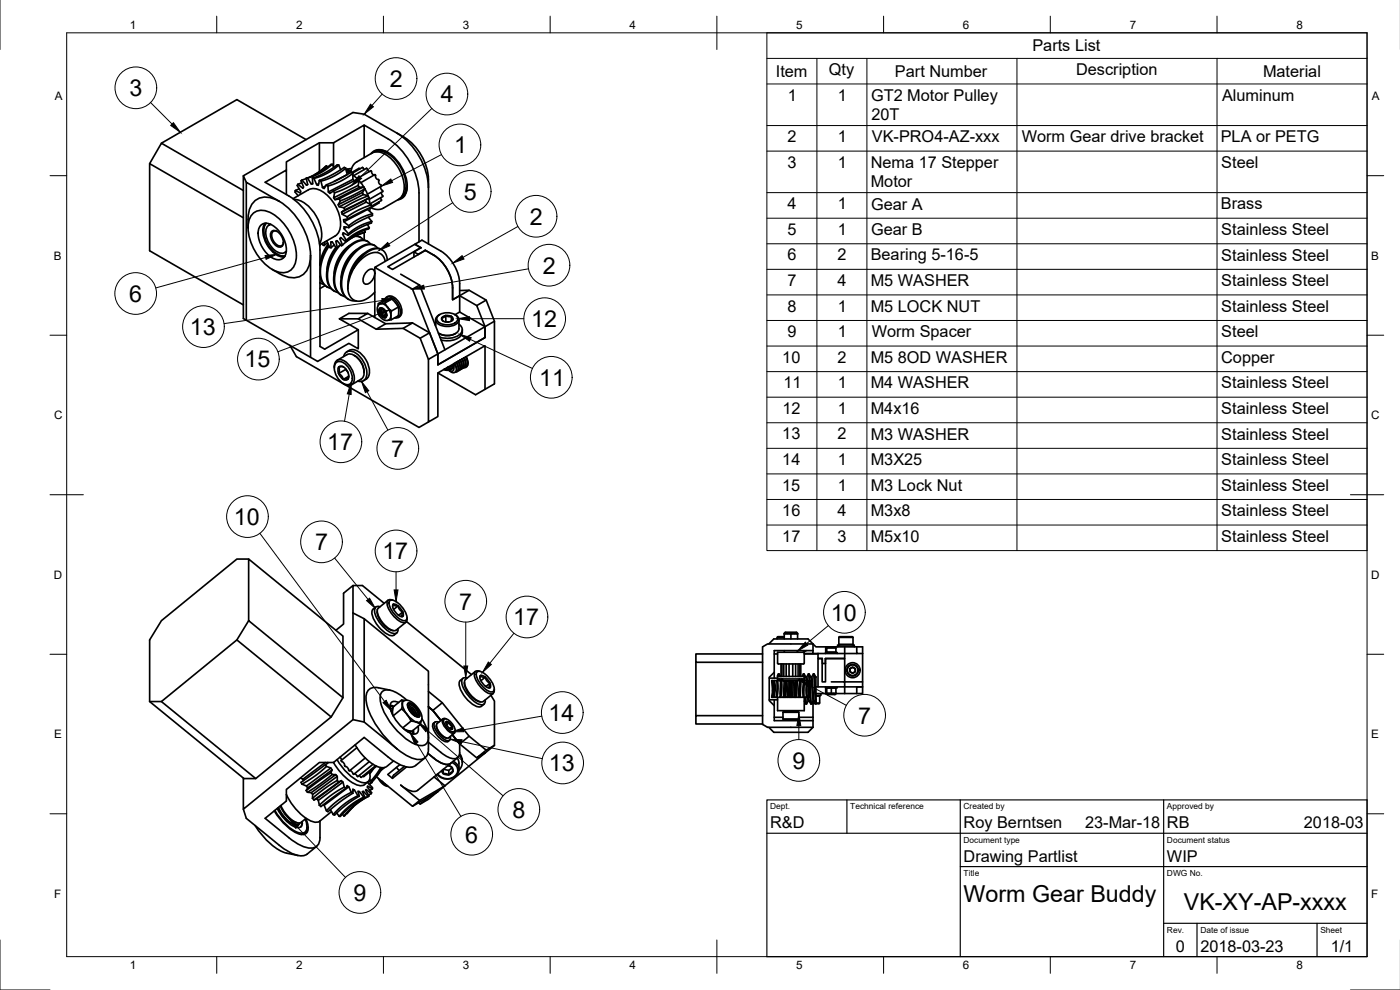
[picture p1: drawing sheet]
<svg xmlns="http://www.w3.org/2000/svg" width="420mm" height="297mm" viewBox="0 0 420 297" stroke-linecap="round" stroke-linejoin="round" font-family="sans-serif">
<!-- layer: Visible -->
<g fill="none" stroke="#000" stroke-width=".5">
<path d="M109.3 37.5l7.1 4.1a20.7 20.7 0 0 1 9.3 16.3v14.7M119.2 40l-9.9-5.7-3.4-.5-32.9 19v42.8l22.3 12.8 9.4-5.4 2.8 1.7v-5.8M119.2 40a16.2 16.2 0 0 1 9.4 13.8v19.4M119.2 40a20.7 20.7 0 0 1 9.4 16.2M44.9 49.1l3.5-6.1 24.6 14.2M73 52.8l.9 1.9M85.9 58.4v-7.4l-6.3 3.7 7.1 4.1a20.7 20.7 0 0 1 9.3 16.2v28.9l1.4 .9 10.1-5.9-5.6-3.2 2.8-1.7h5.7l-2.9 1.7M87.9 59.6l4.7-2.6a5.3 5.3 0 0 1 5.9 1.9 11.2 11.2 0 0 1 3.4 10.3l-.8 1.2-.5 .4-4.7 2.7M88.2 59.8a9.1 9.1 0 0 1 7.2 6 8.4 8.4 0 0 1 .5 7.3M88.6 57.2l-.1 .4 1 1.1M89.4 55.3l-.2 .4 1.1 1.8-.2 .4-1.5-.7M89.8 56.6l-1.2 .6"/>
<path d="M90.6 54.8l-1.2 .5M90.6 54l1.4 1.6 .3-.2M90.6 54l-.3 .2 .8 2-.2 .3-1.5-1.2M91.9 41.9l-20.8-12-22.7 13.1M91.9 53.5l.4 1.9-.3 .2M91.9 53.6l-1.3 .4M92.3 53.4l1.1 1.8 .4-.2M92.3 53.4l-.4 .1M93.8 53.4v1.8h-.4M93.8 53.4l.4 .1M95.8 54.1l-.3 1.5-.4-.2M95.8 54.1l.5 .2"/>
<path d="M95.9 42.8v8.7M96.3 54.3l.5 2M97.8 55.7l-1 .6M98 55.4l-.7 1.2-.5-.3M98 55.4l.4 .4M98 49.8l-2.4 1.9-2.7 1.5M98 49.8l.3 .4M98 49.8l-3.5 2.6M99.7 49.3l-3.3 2.4-4.1 1.7M99.7 49.3l.5 .9M99.7 49.3h-.4l-3.9 2.8-3.5 1.4M100 57.3l-1 .7-.5-.4"/>
<path d="M100 57.3l.4 .5M100.1 42.8h-4.2l-10 5.8v2.4M100.1 59.4l.4 .5 1.3-.2M101.7 49.5l-3.6 2.5-3.9 1.5 .9 1.9 .5-.3M101.7 49.5l.5 1.4M101.7 49.5l-.5-.1-3.8 2.5-3.6 1.5M101.8 59.7l.3 .6M103.8 50.5l-3.5 2.3-4 1.5M103.8 50.5l.4 1.9M103.8 50.5a1.12 1.12 0 0 0-1.4 .4l-3.5 1.9-3.1 1.3M104 51.3l.7-.1 .6 .2M104 51.6l.9 .4"/>
<path d="M104 52.5l-3.7 1.9M104.2 51.7l.6-.2 .5 .2M104.3 50.8l.9 .5M105.3 51.8l.4-1.6 .8-1.2 5.2-3.1a5.3 5.3 0 0 1 5.9 1.9 11.2 11.2 0 0 1 3.4 10.4l-.8 1.2-.5 .4-4.9 2.8-1.6 .3-1.9-.6M105.5 50.7l-.8-.1-.8 .4M105.9 52.1l-3.7 2.3-3.8 1.4M105.9 52.1v1.7l-7.4 3.8-.1-1.8M105.9 52.1a.7 .7 0 0 0-1.2 0l-6.7 3.3M105.9 52.5l1.4 1.2M105.9 53.8l.4 .4M107.5 55.6l.4 .6-7.4 3.7M107.8 54.2l1.4 1.8 1.3 2.7"/>
<path d="M107.8 54.2l-3.9 2.2-3.5 1.4M107.8 54.2l-.3 1.4-7.4 3.8 .3-1.6M107.8 54.2a.65 .65 0 0 0-.5-.5 .65 .65 0 0 0-.6 .4l-6.7 3.2M108 50.7l-.3-.2-2.2 1.3M108.3 54.8l4.4-2.3a1.27 1.27 0 0 0 1 1.5 1.27 1.27 0 0 0 .8 1.7l-4.2 2.6M108.8 57.8l.3 .6-7.3 3.6M109.1 58.4l1.4 .4M109.2 56.1l-7.4 3.6M109.2 56.1l-1.3 .1M109.2 56.1l.3 .6M109.3 47.3v-9.8l-9.2 5.3v7.2M109.3 50.9l-.6-.7-2.9 1.8"/>
<path d="M109.5 56.7l-4.1 2.2-3.3 1.4M109.5 56.7l-.7 1.1-7.3 3.6 .6-1.1M110.5 58.8l-3.9 1.6-3.4 1.9M110.5 58.8l.3 .6M110.7 59.4l.3 1.9M110.8 59.4l-7.3 3.5M110.8 59.4l-8.3 4.3 1-.8M110.8 51.5l-.8-1-3.9 2.2M111.4 46.1a3.7 3.7 0 0 1 5.2-.2 12.4 12.4 0 0 1 5.5 11.3 3.2 3.2 0 0 1-2.7 2.8M112.1 45.7a3.6 3.6 0 0 1 4.4 .1M112.3 52.5a1.52 1.52 0 0 1-1-1.3l-4.1 2.4M112.9 45.6a6 6 0 0 1 6 2.7 10.1 10.1 0 0 1 2.5 9.5l-.8 1.1"/>
<path d="M113.4 44.9l-.9 .5M114.2 59.3l.3 .8-3 1.8M114.3 55.9a1.52 1.52 0 0 0 .6 1.5l-4.1 2.4M114.4 57.7l.5 1.3-3.9 2.2M121.4 58.8l-.8 .5M122.2 55.7l-.2 1.5a3.2 3.2 0 0 1-1.9 2.3M73 65.3l-28.1-16.2v26.1l28.1 16.3M75.6 64.4a4.4 4.4 0 0 1 6.1-.3 15.7 15.7 0 0 1 7.2 13.7 4.1 4.1 0 0 1-6.1 3.6 15.4 15.4 0 0 1-8.3-14.3l.3-1.1zM78.5 67.4a3.2 3.2 0 0 1 3.9 .6 8.7 8.7 0 0 1 3.3 8.5 2.47 2.47 0 0 1-4 .9 8.7 8.7 0 0 1-4-8.9zM79.5 67a6.6 6.6 0 0 0 1.2 7.2l1.2 1.5a4.7 4.7 0 0 0 3.4 1.4M79.8 67a5.5 5.5 0 0 0 .4 6.3 5.8 5.8 0 0 0 5.3 3.5M79.9 67a5.7 5.7 0 0 0 .4 6.3 5.7 5.7 0 0 0 5.2 3.5"/>
<path d="M81.2 67.3l-.5 .2M81.2 67.3a2.74 2.74 0 0 0-1.3 3.8 6.4 6.4 0 0 0 4.8 4.9l1.2-.6M81.4 69.5a1.66 1.66 0 0 1 2.6 .6 2.93 2.93 0 0 1 .5 3.9 3.1 3.1 0 0 1-3.3-2.9zM83.2 69.5a1.18 1.18 0 0 0-1.5 .1 1.18 1.18 0 0 0-.1 1.5 2.84 2.84 0 0 0 2.9 2.6l.6-1M83.8 60.4l-9.9-5.7v41.4M83.8 60.4a6 6 0 0 0-7.7 .2 7.3 7.3 0 0 0-1.7 5.2v2.5M83.8 60.4a20.7 20.7 0 0 1 9.4 16.3M85.9 75.5l-.4 .3M93.2 76.7a6 6 0 0 1-4 6.5 7.3 7.3 0 0 1-5.4-1.1l-2.1-1.3M93.2 76.7v30.5M96.2 73.4l-.2 .3M96.7 73l.1 .4 .5 .3"/>
<path d="M97.5 72.6l-.2 1.1 1-.9M98 72.3l.9 1.9 .4 .1M98.5 73.3l-1.8 3.1-.7 3.1M98.6 73.5l-1.6 3-1 3.1M98.7 73.9l-1.1 2-.9 2-.4 2.1-.1 1.9 .2 1.8 .7 1.3 .9 1 1.3 .5M100.3 73.5l-1 .8M100.8 74.3l-1.9 3.1-.8 3.5M101.1 74.3l-1.2 1.8-1 2.1-.6 1.9-.3 2 .1 1.8 .4 1.5 .8 1.2 1.1 .8M101.2 74.3h-.4l-1.1-1.7h-.4v1.7M101.2 74.3l1-.9-1.7 2.3-1.2 2.3-.8 2.5-.2 2.4 .2 1.7 .6 1.5 1.1 1.1 1.2 .6M101.5 61.4l.3 .6 1.4 .3M102.4 71.4l-.4 .2"/>
<path d="M102.5 63.7l.2 .6 1.5 .8M102.8 73.5l-.3 .2-1.4-1.5-.3 .2 .4 1.9M103.2 62.3l.3 .6M103.3 70l-.5 .3M103.7 72.5l-1.4-1.2-.3 .3 .8 1.9M103.9 72.1l-.2 .4M104 68.2l-.8 .4M104.2 65.1l.2 .6M104.4 65.7l-1.3 .2 .1 .6 1.5 1.2M104.5 70.6l-1.5-.7-.2 .4 1.1 1.8M104.6 70.1l-.1 .5M104.7 67.7v.6"/>
<path d="M104.7 68.3l-1.4-.3-.1 .6 1.4 1.5M105 73.6l-1.8 1.5-1.5 2.2-1 2.4-.4 2.4M106.4 70.9l1.5 .2 1.2 .9M106.8 70.8l1.5 .5M106.9 70.7l.1 .1M107.2 74.8l-1.8 1.5-1.6 2.2-1 2.4-.4 2.5M109.3 69.8l-2.9 1.1-2.4 1.6M109.3 76l-1.8 1.6-1.5 2.1-1.1 2.5-.4 2.4M109.3 69.8v2.2M109.4 69.1l.2 .5M109.6 69.6l-3.6 1.5-3.2 2.4M109.6 69.6l-.3 .2"/>
<path d="M109.7 60l.2 .6-7.2 3.7M109.9 60.6l1.5 .9M110.3 67.3l.5 1M110.3 62.6v.2l-7.1 3.7M110.3 62.8l1.5 1.3M110.4 72.5l-.9-.4-1.1-.1-1.3 .3-1.2 .7-2.4 2.1-2 3.1-1.1 3.3-.2 3.2 .7 2.4 .8 .9 .8 .6M110.5 65.2l1.1 1.3M110.8 68.3l-3.7 1.5-3.2 2.3M110.8 68.3l-.2 .4-4.1 1.8-2.8 2M111.1 62.3l-.2 1.1M111.2 73.2l-.8-.7-1.1-.3-1.2 .1-1.4 .5-2.6 2.2-2.3 3.3-1.2 3.6-.1 3.3 .4 1.4 .6 1.1 .9 .8 1.1 .5M111.4 61.5l-4 1.6-3.2 2"/>
<path d="M111.4 61.5a.63 .63 0 0 1 0 .7 .63 .63 0 0 1-.6 .2l-6.4 3.3M111.6 66.5l-3.7 1.3-3.3 2.3M111.6 66.5l-.1 .4-3.8 1.6-3.2 2.1M111.8 64.1l-3.9 1.5-3.2 2.1M111.8 64.1a.88 .88 0 0 1-.9 .9l-3.5 1.6-2.7 1.7M112.5 73.7l-.9-.4-1.1-.1-2.4 1-2.4 2.1-2 3-1.2 3.4-.2 3.1 .7 2.5 .7 .9 .9 .6M113.3 74.5l-.9-.8-1.1-.3-1.4 .2-1.4 .6-1.4 1-1.4 1.5-1.2 1.8-1 1.9-.6 2-.3 1.9v1.7l.3 1.6 .6 1.2 1 .9 1.1 .5 1.3 .1M113.7 60.6v.3l-2.6 1.5M114.7 74.9l-1.5-.4-1.6 .2-1.8 1-1.9 1.7-1.5 2-1.1 2.5-.7 2.3-.2 2.5M115.6 78.4l-.5-1.3-.8-.9-1.1-.4h-1.3l-1.5 .6-1.5 1-2.7 3M116.2 78.1l-.3-1.7-.8-1.2-1.2-.5h-1.5l-1.6 .7-1.7 1.2-1.6 1.9-1.3 1.9M124.2 75.6v1.5"/>
<path d="M125.5 76.3l-1.3-.7 2.1-1.3-1.8-1 2.1-1.2 5.7 3.2a12.5 12.5 0 0 1 5.7 9.8v3.6M125.5 76.3v.1M126.3 74.3v.1M127.6 75.1l2.6 1.5M127.6 75.1l-2.1 1.2M127.6 75.1v.1M130.2 76.6l-2.5-1.5-9.9 5.7-1.4-.8 9.9-5.7-1.8-1-12 6.9 11.3 6.6 2.1-1.3M130.2 76.6a12.5 12.5 0 0 1 5.6 9.8v3.5l2.2-1.2M96 82.9l.8 2 1.5 1.3M96.2 84.9l1 .4M97.6 85.7l-1.6 .9M101.9 95.7h5.6l5.4 3.1 8.1-.3 5.1 3 2.5 6.3"/>
<path d="M104.4 86.7l.3 1.4 .5 1.1 .9 .8 1.1 .3h1.2l1.5-.5 1.3-.9 1.3-1.3M106.2 80.4a12.9 12.9 0 0 0-1.8 6.3M110.2 81.3a1.26 1.26 0 0 1 1.8-.5 1.26 1.26 0 0 1 .4 1.8 2.8 2.8 0 0 1-2.9 2.6 2.8 2.8 0 0 1 .7-3.9zM110.4 94l5.3 3.1M112.5 80.2v15.1M113.6 91.1l2-1.2 1.4-.2h.6l1.1 1.2 .8 1.4v2.4l-2.1 1.2M113.7 91.5l.1-.2a1.44 1.44 0 0 1 2.2 .5 2.92 2.92 0 0 1 .7 4.2l-.7 .2-.8-.2-1.3-1.3-.7-1.8 .1-.8zM113.9 92.5a1.87 1.87 0 0 1 2.1 2.5 1.01 1.01 0 0 1-1 .4 1.01 1.01 0 0 1-.8-.8l-.3-.5a1.51 1.51 0 0 1 0-1.6zM114.1 92.4a2 2 0 0 0 1.7 2.9M114.4 91.1l1.1-.2 .8 1.3 1.1 1.1v2.2a.38 .38 0 0 1 0 .5 .38 .38 0 0 1-.5 0l-.4 .1M114.4 91.1h-.5a.35 .35 0 0 0-.5 .1 .35 .35 0 0 0 .1 .5v.1M114.4 92.7a1.46 1.46 0 0 1 1.3 2.2 1.46 1.46 0 0 1-1.3-2.2z"/>
<path d="M114.6 93a1.06 1.06 0 0 1 .9 1.6 1.06 1.06 0 0 1-.9-1.6zM114.7 92.6l-.3 .3-.1 .4v-.2M115.3 90.1a1.52 1.52 0 0 1 2.7-.6 4.6 4.6 0 0 1 1.8 5.5l-.9 .4h-.5M115.5 96.1h.1M116 89.2a2.12 2.12 0 0 1 2.9 .5 4.4 4.4 0 0 1 1.3 5l-.7 .6M117.6 89.7l-2.1 1.2M119.5 92.1l-2.1 1.2M120.3 82.3l5.6 3.2M121 98.5l2.8-1.6-8.1 .2-2.8 1.7M123.8 86.8l7.6 19.4-2.5-6.3-2.8 1.6M123.8 96.9l5.1 3M125.9 85.5l7.6 19.5-2.1 1.2v3.3l14.2-8.2v-3.3l-7.6-4.4v-4.9"/>
<path d="M130.7 95.9v1.9M130.7 97.3l-.1 .1M131.5 94.7a4.3 4.3 0 0 1 5.8 .5 1.9 1.9 0 0 1-2 2.2h-2.1a1.9 1.9 0 0 1-2-2.2zM132 94.4a1.67 1.67 0 0 0-1.3 1.8 1.67 1.67 0 0 0 1.7 1.5 4.7 4.7 0 0 0 5.2-1.1 1.62 1.62 0 0 0-1.1-2.2M132.6 95.4l.4 1M132.6 95.4v.5l.4 .5M133.7 96.6h.8M133.8 94.7l-.6 .5-.6 .2M133.8 94.7l1.2 .3a.61 .61 0 0 1 .7 .7l.2 .2-.5 .5M133.8 94.7v1.8M133.8 94.7l-.8 .2-.4 .5M133.8 94.7l1.7 .2"/>
<path d="M135.5 94.9v1.4M135.5 94.9l.2 .2a.95 .95 0 0 1 .1 1.2 .95 .95 0 0 1-1.1 .3l-1.7-.2M137.7 95.9v2.7a3.3 3.3 0 0 1-4.1 2l-2-.7M137.7 97.3a1.96 1.96 0 0 1 1 2 1.96 1.96 0 0 1-1.6 1.6l-1.3 .5-1.5 .1-2.2-.3M138 87.2l2.8-.1 5.1 2.9 2.5 6.4v18.8l-5.7 3.2-11.3-6.5M138 88.7l5.1 3M138 93.6l-1.4 .8M138.7 98.9a2.82 2.82 0 0 1-2.6 3.1l-1.8 .2-1.9-.2M140.8 87.1l-2.8 1.6M145.9 90l-2.8 1.7 2.5 6.3-12.1 7M148.4 96.4l-2.8 1.6v3.1l-.2 .3-14 8.1v-3.3l-2.8 1.6v18.8l2.8-1.6v-13.1l14.2-8.2v13.1M87 103.6l2 3.4 36.7 21.2 2.9-1.6"/>
<path d="M100.3 110.4a1.9 1.9 0 0 1 .7-2.2 1.9 1.9 0 0 1 2.3 .1 5.9 5.9 0 0 1 2.7 6.6 1.97 1.97 0 0 1-3 .2M100.9 108.8a2.43 2.43 0 0 1 3.2 .9 5 5 0 0 1 1.4 5 1.86 1.86 0 0 1-3 0 5.3 5.3 0 0 1-1.9-5.5zM101.2 108.1l2.9-1.7a3.8 3.8 0 0 1 4.3 2.4 3.8 3.8 0 0 1 0 5l-2.9 1.7M101.6 110.2l.2 .8-.2 1.1M101.6 112.1l.9 .7 .5 1M101.6 112.1l.5 .8 .9 .9M101.6 110.2l-.2 .6 .2 1.3M103 110.1l-1.4 .1M103 110.1a1 1 0 0 0-1.4 .1M103 110.1a3.1 3.1 0 0 1 1.4 3.6 1 1 0 0 1-1.4 .1M103.1 107a2.15 2.15 0 0 1 1.6-1.7 2.15 2.15 0 0 1 2.1 .7 7 7 0 0 1 2.9 7.5 1.86 1.86 0 0 1-2.3 .8M103.7 110.7l.7 .9"/>
<path d="M103.7 110.8l-2.1 1.3M104.1 105.6a3.1 3.1 0 0 1 4.6 .8 6.7 6.7 0 0 1 1.9 6.5l-.3 .5-1.2 .8M104.7 112.9l-1.7 .9M104.7 112.8l-.2 .9-1.5 .1M106.3 106.6a5.9 5.9 0 0 1 3 4.9M109.3 111.5v.3M131.8 100.1a4.9 4.9 0 0 0 4.9 0M134.8 110.8h-1.4M134.8 110.2l-.6 .1M136.1 110l-.3 .6-.7 .4-1 .1-.9-.2M136.1 109.9a.89 .89 0 0 1-.1 1.3 .89 .89 0 0 1-1.2-.1M136.2 109.2l-.1 .7-.6 .6-1 .3-1.1-.1"/>
<path d="M136.2 109.1l-.6 .8-1.3 .3M136.2 109.1l-.6 .8-1.4 .4M136.2 109.5l-.2 .6-.6 .5-.9 .2h-1.2M136.9 108.7l.5 1.1 .1 .9-.3 .7-.6 .2M136.9 110.4l-.5-1.4 .5 1.5-.2 1.1-.9 .2-1.1-.7M137 108.7l.6 1.7-.1 .7-.5 .4M137 108.7l.4 .9M137.5 108.4l.6 1.9-.3 .7-.5 .3M137.5 108.4l.6 1.7-.1 .7-.4 .4M137.6 108.4l.4 .9M138 108.1l.6 1.9-.2 .7-.5 .3M138.6 109l-.5-1 .6 1.8-.1 .7-.4 .4"/>
<path d="M138.6 107.8l.6 1.9-.2 .6-.5 .4M138.7 107.7l.6 1.8-.2 .7-.4 .4M138.7 107.7l.4 1M139.2 107.4l.6 1.9-.2 .7-.6 .3M139.7 108.3l-.4-.9 .5 1.8-.1 .6-.4 .4M139.7 107.1l.6 1.9-.2 .7-.5 .3M139.8 107.1l.6 1.7-.1 .7-.4 .4M139.8 107l.5 1M139.9 107a2.34 2.34 0 0 1-.1 3.2l-.7 .1M140.3 109.6l-.1 .1M74.6 167.7h-3.5l-22.7 18.5-3.5 5.8v18.5l28.3 23.1h3.5l22.7-18.5M105.9 175.7l-2.8 2.3v9.2l-2.3 1.9"/>
<path d="M71.1 192l-22.7 18.5M74.6 186.2l28.3 23.1-3.5 5.8-28.3-23.1zM74.6 186.2v-18.5l28.3 23.1v18.5M105.9 183.9l3.4 1.7 19.3 15.8v23.3a2.78 2.78 0 0 1-3.7 3.1 13.1 13.1 0 0 1-5.7-3.1M105.9 183.9v32l-32.9 26.9v-9.3M109.3 185.6v31M112.7 182.1a2.23 2.23 0 0 0-.6 3.5 9.5 9.5 0 0 0 5.3 5.1l.9-.2 .8-.6M113.2 183.3a6.7 6.7 0 0 0 4.8 5.9M114.1 182a1.21 1.21 0 0 0-1.5 .3 1.21 1.21 0 0 0-.2 1.4 9.8 9.8 0 0 0 5.7 6.4 1.1 1.1 0 0 0 1.1-.3 1.1 1.1 0 0 0 .2-1.2M115.3 181l-6.5-5.3h-2.9v8.2M116.5 180.1l-3 2.4a3.2 3.2 0 0 0 .8 3.6l1.9 2.1a2.75 2.75 0 0 0 2.7 .9l2.9-2.4M117 180.2a2.78 2.78 0 0 1 3 1.2 5.6 5.6 0 0 1 2.1 4.4 .97 .97 0 0 1-1.5 .3 7.4 7.4 0 0 1-3.9-5.2z"/>
<path d="M117.8 180a1.1 1.1 0 0 0-1.4 .1 1.1 1.1 0 0 0-.2 1.4 8.3 8.3 0 0 0 4.8 5.3 1.03 1.03 0 0 0 1.1-.3 1.03 1.03 0 0 0 .1-1.2M118 181.3l-.2 .7M118 181.3l.9 .5a.57 .57 0 0 1 .6 0 .57 .57 0 0 1 .2 .7l.6 .7a.87 .87 0 0 1 .4 1.3l.2 .5h-.6M118 181.3a2.82 2.82 0 0 0 1.5 3.2l.8 .5h.6a1.07 1.07 0 0 0 0-1.4M118 181.3h.6l.9 .5M119.5 181.8l-1.4 1.1M119.5 181.8l1.4 1.8M120.9 183.6l-1.3 1M122 186.5l19.5 15.9M208.8 198.7v16M228.9 196.2h-20.1v2.5h20.1M230.7 193.2l1.5-1.5h10.3l2.4 2.4h14v2"/>
<path d="M232.4 196.2h1M233.2 191.2v.5M233.4 195.7h8l-.1 3.4h-7.9zM234.4 199.2v3.8M234.7 199.2v3.8M235.2 199.2v3.8M235.4 190.1h4M235.4 191h-2l-.2 .2h2.2M235.4 190.3v1.4M235.4 195.2v.5M235.4 190.1l.4-.4h3.1l.5 .4M235.9 199.2v3.8"/>
<path d="M236.8 199.2v3.8M237.4 190.3v1.4M237.9 199.2v3.8M238.8 199.2v3.8M239.4 190.3v1.4M239.4 195.2v.5M239.5 199.2v3.8M240 199.2v3.8M240.3 199.2v3.8M241.4 196.2h4.1M242 195.2l-1 .5M244 195.2h-11.6v8.3"/>
<path d="M244 195.2v.9h-2.6M244 195.2v-2h-13.6l-1.5 .9v23.2l1.5 .9h13.6M244 196.1h1.5M245.5 196.1h8M245.5 196.1v1.5h1.3v1.5h.9M247.7 196.1v-.3h3.5v.3M247.8 194.1v1.7M248.1 195.6h2.8M248.1 194.4h2.8M248.1 194.4v1.2M248.1 195.6l.2 .2M250.9 194.4v1.2"/>
<path d="M250.9 195.6l-.2 .2M251.4 194.1v-.6h5v.6M251.7 193.3h4.3M251.7 191.2l.3-.2h3.8l.2 .2M251.7 191.2h4.3M251.7 193.3l.3 .2M251.7 191.2v2.1M253.5 196.1v1.5h-5.8v1.5M253.5 194.1v2M253.5 196.1h3.6M256 193.3l-.2 .2M256 191.2v2.1"/>
<path d="M257.1 194.1v2h1.8M258.9 196.1v8.5h-5.4v1.5h-8v-8.5h1.2v7h1v-7h5.8v7h-4M44.9 210.5h3.5l28.3 23.1M105.9 215.9l3.4 .7 9.9 8.1M117 207.1a7.7 7.7 0 0 0-5.8-.5 3.8 3.8 0 0 0-1.2 4.4 27.3 27.3 0 0 0 9.2 13.7M117.1 211.9l.9 .2M117.1 211.8l1 .2M117.1 211.6l1.1 .3M117.8 213l-.4 .4M117.9 212.6l-.7 .1M118 212.1l-.2 1.4 .2 1.2M119.6 210.8a1.53 1.53 0 0 0-1.9-.2 1.53 1.53 0 0 0-.6 1.9 11.5 11.5 0 0 0 6.9 7.7 1.48 1.48 0 0 0 1.5-.6 1.48 1.48 0 0 0 0-1.7"/>
<path d="M120.5 212.7l-2.5 2.1M120.5 210l-2.5 2.1M120.7 211.2l.3-.8 1.1-.3 1.2 .4 1.2 .9 1.2 1.5 .8 1.5 .1 1.2-.4 .9a.97 .97 0 0 1-1.2 .2M120.7 211.2l.4 1.5 1.1 1.7M120.7 211.2l-.1 1a.81 .81 0 0 0 .6 1.1l1 1.1M121.5 210.2l-.4-.1a.28 .28 0 0 0-.3-.1 .28 .28 0 0 0-.2 .3l.1 .9M122.1 210.1l-2-1.6a5.6 5.6 0 0 0-4.9-1.3 3 3 0 0 0-.9 3.7 20.7 20.7 0 0 0 10.8 12.6 2.32 2.32 0 0 0 2.6-.1 2.32 2.32 0 0 0 .9-2.5l-.8-2.9-1.2-2.4M122.2 214.4l.9 1.4a1.64 1.64 0 0 0 1.6 .8l.3 .1M122.2 214.4l1.4 1.4 1.4 .9M122.4 211a3.9 3.9 0 0 1 3.4 3v1.1M122.5 212.1a3.5 3.5 0 0 1 2.1 2.7M122.5 211.7a3.6 3.6 0 0 1 2.6 3.2l-.1-.9"/>
<path d="M122.5 212.2a3.6 3.6 0 0 1 1.9 2.5M122.5 210.9a4 4 0 0 1 3.5 3.2v.8a.87 .87 0 0 1-1.3 0 4.4 4.4 0 0 1-2.4-3.7zM122.5 212.3l1.1 1 .7 1.3M122.6 211.6a1.83 1.83 0 0 1 2.2 1.1l.5 .9a.9 .9 0 0 1-.1 1.3 3.4 3.4 0 0 1-2.6-3.3zM122.8 219.3l-.4 .3M122.9 213.1l.7 1M123.3 219.4l-.2 .6M123.4 216.3l-2.5 2.1M123.8 219.3l.1 .9M123.9 219.2v1M124 212.5l.7 1.2 .3 1.2v-.7M124 219.1l.1 1.1"/>
<path d="M126.2 217.3l-2.5 2.1-1.5-.3-1.1-.5M126.4 216.3l-.1 .4a.31 .31 0 0 1 .1 .4 .31 .31 0 0 1-.5 0l-.9-.4M128.6 207.5l4.1 3.3 8.1 10.1 5.1 4.2 2.5-1.5v-13.3l-1.1-1.7M128.6 212.1l1.3 1.1 2.4 3-2.4-3zM130.5 216.7a1.73 1.73 0 0 0-.2 2.7 5.5 5.5 0 0 0 3.9 3.2l.7-.5M131 217.6a4.4 4.4 0 0 0 3.1 3.9M131.7 216.7l-1-.1a1.99 1.99 0 0 0 .3 2.8 4.7 4.7 0 0 0 3.8 2.8l.4-.7-.1-.5M132.7 210.8l-2.8 2.4-1.3-1.1M132.9 215.7l-1.7 1.4a2.59 2.59 0 0 0 .8 2.8l1 1a1.49 1.49 0 0 0 1.7 .5l1.7-1.5M133.3 215.7a3.7 3.7 0 0 1 3.2 3v.7a.81 .81 0 0 1-1.2 0 4.2 4.2 0 0 1-2.1-3.5zM133.8 215.7a.69 .69 0 0 0-1.1 .4 4.9 4.9 0 0 0 3.3 4 .69 .69 0 0 0 .6-1M134 216.5l-.2 .4"/>
<path d="M134 216.5l.3 .3h.5l.3 .7 .6 .5v.8h-.3M134 216.5a2.05 2.05 0 0 0 1.7 2.3v-.8M134 216.5l.8 .3M134.8 216.8l-.8 .7M134.8 216.8l.9 1.2M135.7 218l-.7 .6M138.9 203.5a2.23 2.23 0 0 0-.7 3.4 9.5 9.5 0 0 0 5.4 5.2l.9-.2 .8-.6M139.4 204.7a6.7 6.7 0 0 0 4.8 5.9M140.2 203.4a1.21 1.21 0 0 0-1.4 .3 1.21 1.21 0 0 0-.2 1.4 9.8 9.8 0 0 0 5.6 6.4 1.1 1.1 0 0 0 1.2-.3 1.1 1.1 0 0 0 .2-1.2M142.6 201.5l-2.9 2.4a3.2 3.2 0 0 0 .8 3.6l1.9 2.1a2.75 2.75 0 0 0 2.7 .8l2.9-2.3M143.2 201.6a2.78 2.78 0 0 1 3 1.2 5.6 5.6 0 0 1 2.1 4.4 .97 .97 0 0 1-1.5 .3 7.4 7.4 0 0 1-3.9-5.2zM144 201.4a1.1 1.1 0 0 0-1.4 .1 1.1 1.1 0 0 0-.2 1.3 8.3 8.3 0 0 0 4.8 5.4 1.03 1.03 0 0 0 1-.4 1.03 1.03 0 0 0 .1-1.1"/>
<path d="M144.2 202.7l-.2 .7M144.2 202.7l.8 .5a.57 .57 0 0 1 .7 0 .57 .57 0 0 1 .2 .7l.6 .7a.87 .87 0 0 1 .3 1.3l.2 .4h-.5M144.2 202.7a2.82 2.82 0 0 0 1.4 3.1l.8 .5h.6a1.07 1.07 0 0 0 0-1.3M144.2 202.7h.6l.8 .5M145.6 203.2l-1.3 1M145.6 203.2l1.4 1.8M147 205l-1.2 1M228.9 214.7h-20.1v2.5h20.1M230.7 218.2l1.5 1.5h10.3l1.5-1.5M230.9 210h2.5M230.9 203.5h2.5M231.6 204.2l.3 2.5-.3 2.5h.5"/>
<path d="M231.6 204.2h.2M231.6 204.2l.2 3.2M231.8 204.2l.3 2.5-.4 2.5 .3-2.5zM231.8 204.2h.5M232.3 204.2l.2 .3 .1 2.1-.2 2-.3 .6 .3-2.5zM232.3 209.2h.7M232.4 210v6.2h11.6M232.4 201.7l-1.5 1.5v7l1.5 1.5M232.4 215.2h2.6M232.4 204.2h.7M233.1 204.2h.3l.1 2.5-.3 2.4-.2 .1zM233.2 209.2h.9"/>
<path d="M233.4 209.2v4h8v-4M233.4 203.7v.5h.9M233.4 203l.2-.8 .1 .8M233.4 203h8v.7h-8M233.4 203v.7M233.6 202.2h.2M233.8 202.2l.1 .8M233.8 203.7v.5M233.8 202.3l.4 .7M234 203.7v.5M234.3 204.2h.3v2.5l-.3 2.5h-.2zM234.3 204.3l-.1 3.9"/>
<path d="M234.5 203.7l.1 .5h.7l-.2 5h-.8M234.7 203.7l.1 .5M234.9 203.7v.5M235 215.7l.2 .3h4.3l.2-.3M235 215.7h4.7M235 213.7h4.7M235 213.7l.2-.2h4.3l.2 .2v2M235 213.7v2M235.1 209.2h.3M235.3 204.2h.4M235.7 204.2h.3v2.5l-.3 2.5h-.3zM236 204.2h.5l-.2 5h-.6"/>
<path d="M236.3 209.2h.6M236.5 204.2h.4l-.3 5M236.9 204.2h.2M237.1 204.2h.4l-.1 2.5-.2 2.5h-.3zM237.5 204.2h.3l-.3 5h-.3M237.5 209.2h.9M237.8 204.2h.3l-.2 5M238.1 204.2h.5M238.6 204.2h.4l-.2 3.5-.1 1.5h-.3zM238.7 209.2l.3-5h.3l-.2 5M238.8 209.2h1M239.7 215.2h4.3"/>
<path d="M239.9 203.7v.5M240 203.7v.5h-.7M240 204.2h.3l-.2 5h-.3l-.1-2.5zM240.1 209.2h1M240.5 203.7v.5M240.7 203l.4-.8 .2 .8M240.7 203.7l.1 .5M241.1 202.2h.2M241.3 204.2h.2l-.2 5h-.2l-.2-2.5zM241.3 204.2h-1l-.1 5M241.3 202.2l.2 2h.8l-.2-1.1M241.3 209.2h.8"/>
<path d="M241.3 203.7v.5M241.3 202.3l.6 .9 .1 1M241.4 210.3l.4 .9M241.6 209.2l.2 1.9 .3 .1M241.8 209.2l.3 2M241.8 203.1h.3M242.1 203.1l.5-.9 .3 2h-.5M242.2 204.2h.2l-.2 2.5 .1 2.5h-.2l-.2-2.5zM242.3 209.2h.5M242.4 209.2l.2 1.1M242.6 210.3h.2M242.6 210.3l-.5 .9"/>
<path d="M242.6 202.2h.2M242.7 209.2l.1 1 .5 1M242.8 202.2l.2 2M242.8 202.3l.6 1.2 .7 6.8M242.9 204.2l-.1 5-.2-2.5zM242.9 209.2h.2M242.9 205.5l.3 5.1 .1 .6h.3M242.9 204.2h.2M243.1 204.5l.5 6.7M243.1 204.2l-.2 2.5 .2 2.5M243.1 204.2l-.2 2.7 .2 2.3M243.3 203.1h.3"/>
<path d="M243.6 203.1l.5-.9 .8 9v-1.3M243.6 203.1l.6 6.8 .6 1.3M244 211.1h.8M244 210.9h.7M244 210.5v7.7M244.1 210.3h.2M244.1 210.3l-.5 .9M244.1 202.2h.2M244.3 202.2l.6 7.7M244.3 202.3l.6 .9v6.7M244.8 203.1l.1 .1M244.9 208.9h1.1"/>
<path d="M244.9 210.9h1.1M244.9 208.1h3.2M244.9 206.1h.6M245.8 208.6l.2 .3M246 208.9v2l-.2 .2h-.9M246.4 208.1v.5h-1.5M247.7 206.1v.3h3.5v-.3M247.8 206.4v1.7M248.1 208.1h2.8M248.1 206.4h2.8M248.1 206.5v1.5M248.1 208.1l.4 .3h2l.4-.3"/>
<path d="M249.5 206.5v1.5M250.9 208.1h8v-2h-1.8v2M250.9 206.5v1.5M255.1 200.7v.8M255.1 200.7l.8-.5 .7 .5v.8l-.1 .1-.6 .4-.8-.5M255.1 200.7a.87 .87 0 0 1 1.3-.3 .87 .87 0 0 1 0 1.4 .87 .87 0 0 1-1.3-.3M258.9 204.6v1.5h-5.4v2M85.9 238.4a16.3 16.3 0 0 0 8 8.2 2.17 2.17 0 0 0 2.1-.2l3.5-2.9M90.9 233.8l.2 .4M91.9 237.2l.4 .5M92 235.8l.3 .6-.4 .8M93.4 237.8l.4 .6v1.1"/>
<path d="M93.8 239.5l.4 .5M95.1 239.7l.4 .4 .3 1.5M97.6 228.8l-6.7 5-.7-.4M97.7 229.4l-6.8 4.9a.54 .54 0 0 0-.5 .4 .54 .54 0 0 0 .2 .6M97.7 229.4l.3 .6M98 230l-3.5 2.8-3.9 2.5M98 230l1.3 .4-7.3 5.4-1.4-.5M98.3 228.8l.1 .2-.7 .4M99.3 231.9l-7.4 5.3M99.3 231.9l.4 .5M99.3 230.4l.4 .6-7.4 5.4M99.7 231l-.4 .9"/>
<path d="M99.7 232.4l-3.7 2.8-3.7 2.5M99.7 232.4h1.1l-7.4 5.4-1.1-.1M100.1 228.8a14.8 14.8 0 0 0 7.8 6.9 2.58 2.58 0 0 0 2.6-1.2M100.1 228.8h-4.2l-10 8.1v3.4l-6.3 5.2 7.1 5.8a10.5 10.5 0 0 0 7.4 3.1 2.69 2.69 0 0 0 1.9-3.1v-5M100.8 232.4l.4 .5-7.4 5.5M101.2 227.9a14.9 14.9 0 0 0 7.7 6.9 1.76 1.76 0 0 0 1.8-.4 1.76 1.76 0 0 0 .3-1.9l-.1-.9M101.2 234.2l-3.7 2.3-3.7 3M101.2 232.9v1.3M101.2 234.2l.5 .4M101.7 234.6l-7.5 5.4M101.7 234.6l.7-.4-7.3 5.5-.9 .3M102 227.2l.5 .9"/>
<path d="M102.4 234.2l.5 .5-7.4 5.4M102.9 234.7l.4 1.5M103.3 236.2l-3.8 2.3-3.7 3.1M103.3 236.2l.5 .3M103.8 236.5l-6.9 5a.59 .59 0 0 1-.5 .4 .59 .59 0 0 1-.6-.3M103.8 236.5l.4-.8 .5 .4-7.4 5.5M104.7 236.1l.7 1.6M105.4 237.7l-3.8 2.3-3.6 3.3M105.4 237.7l.5 .3M105.9 238l-3.4 2.2-3.5 2.8a.61 .61 0 0 1-1 .3M105.9 237.4l.5-.4-.5-.2v1.2M106.4 237l1 1.8"/>
<path d="M106.6 223.5l1.4 2.1 1.7 1.9 1.8 1.5 1.7 1 1.3 .3 1.1-.1 2.5-1.9M107.1 224.3l-4.7 3.9v.2a1.95 1.95 0 0 1 1.2 1.5 1.87 1.87 0 0 1 1.2 1.4l4.8-3.9M107.4 238.8l-3.9 2.3-3.5 3.3M107.4 238.8l.4 .1M107.6 237.8l.3-.3-.4-.1 .3 1.5M107.8 238.9l-3.5 2.3-3.3 2.8a.67 .67 0 0 1-1 .4M107.9 237.5l1.3 1.7M108.8 237.7l.3-.2h-.3l.7 1.7M109.1 237.5l1.4 1.5M109.2 239.2l-4 2.4-3.4 3.3M109.2 239.2h.3M109.5 239.2l-3.3 2-4.1 3.8-.3-.1"/>
<path d="M110.3 234.7l1.5 1.6v.4M110.5 239l-4.1 2.6-3.2 3.2M110.6 238.9l-3.6 2.4-3.8 3.5M110.6 234.5l1 .3M110.8 228.5l-4.6 3.8-.7-.8-.5-.3M110.9 233.9l.6 .4 .1 .5M111.1 235.1l-.2 .3M111.4 238.1l-.8 .5M111.4 238.1l-1.5-1.2-.2 .2 1.1 1.7-.3 .2M111.6 234.8l-.8 .5M111.8 236.7l-.8 .5M111.8 236.7l-1.5-.9v.4l1.2 1.6-.1 .3"/>
<path d="M111.9 229.3l-4.5 3.7-1-.9M112.1 230.6l-1.1 1.6M112.7 229.7l-4.3 3.5-.6-.5M113 233.1l10.8 8.8 2.1-1.7M113 229.9l-3.8 3.1-.3-.2M113.5 233.5l1.4 1.8 1.6 .6M114.3 230.3l-2.9 4M114.6 230.3l-1.4 2.3-1.7 2M114.7 230.3l-1.4 2.3-1.8 2.1M115.1 234.9l-.5-.5 1.5 1.3M115.4 230.3l-1.2 .9M115.6 235.2l-.1 .1"/>
<path d="M119 230.2l.8 1M120 229.4l-3.6 3 1.4 1.1 4.2-3.4M121.4 229.9l-3.2 2.7-.4 .9M127.6 227.3l-2.8 2.4a4.3 4.3 0 0 1-4.4-.1l-3-1.7-8.1-6.6-9.2 7.5M128.4 226l2.6 2.1 1.5 .8a2.84 2.84 0 0 0 2.7 .2M128.6 222.7a22.3 22.3 0 0 0 6.3 4.6 1.89 1.89 0 0 0 2 .2 1.89 1.89 0 0 0 1.1-1.8v-2.5l-2.2-2.7 2.2 2.7M132.5 231.3l.5 .8M133 230.9v1.2M133 232.1l1 .4h.7M134.4 229.7l1.1 .4 .3 .9a.65 .65 0 0 1-.5 .9l-.3 .2a.78 .78 0 0 1-1.1 0h-.4a.75 .75 0 0 1-.8-1M134.5 229.7a1.39 1.39 0 0 1 1.5 1.3 1.39 1.39 0 0 1-1.3 1.5M134.7 231.2v1.3"/>
<path d="M135.6 228.8a2.49 2.49 0 0 1 1.7 2.8 2.49 2.49 0 0 1-2.6 2l-1.7-.1-.9-.5-.7-.8M135.6 230.4l-.9 .8-1.6-.4M136 228.4a2.74 2.74 0 0 1 1.7 3.1 2.74 2.74 0 0 1-2.8 2.2l-1.8-.1-1.1-.5-.8-.8M137.2 227.4l.2 .4a4.8 4.8 0 0 1 .3 3.1M137.4 227.3l-12.1 9.8a3.2 3.2 0 0 1-3.5-.4l-1.5-1.1 5.6 4.6M137.8 226.6a3.2 3.2 0 0 1-.1 4.5M137.9 226.1l.7 1.3 .1 1.4M138 223.2l5.1 4.2M140.8 220.9l-2.8 2.3M145.6 225.9l-12.1 9.9-3.2-2.7M145.9 225.1l-2.8 2.3 2.5-1.5M148.4 223.6l-2.8 2.3"/>
<path d="M73 242.8l.9 2.7 9.9 8.1a10.4 10.4 0 0 0 7.3 3.1l1.1-.5 2.8-2.3M76.6 247.7a18.8 18.8 0 0 0 9.5 8.3l3.3 .7M82.3 243.3a15.4 15.4 0 0 0 7.7 7 1.77 1.77 0 0 0 2.5-1.9l-.7-2.8M82.5 243.2a14.9 14.9 0 0 0 7.1 6.6 1.79 1.79 0 0 0 2.1-.2 1.79 1.79 0 0 0 .4-2l-.5-1.8M83.2 242.6a10.8 10.8 0 0 0 6.2 5.7 1.28 1.28 0 0 0 1.3-1.8M83.5 242.3a9.1 9.1 0 0 0 5.3 5.3l.9-.3M83.6 242.3a9.2 9.2 0 0 0 5.3 5.2l.8-.2 .2-.4M84.2 241.8a7.9 7.9 0 0 0 5.2 5.1M84.3 241.7a9.1 9.1 0 0 0 5.3 5.3l.8-.2 1.5-1.3M90.6 246.6v.9l-.4 .6M91.5 250l-.4 .4M92.1 248.1v.3a1.67 1.67 0 0 1-2.1 1.9"/>
<path d="M97 241.4l1 1.9M99.1 242.9l.9 1.5M101.1 243.9l.7 1M102.7 244.3l.5 .5M106 242.1l-1.9 1.9M125.6 240.9l.5 .4 2.5-1.5 2.8-2.3-2.5 1.4-2.8 2.4M125.9 240.2l7.6-4.4-2.1 1.7-7.6 4.4"/>
<circle cx="255.9" cy="201.1" r="2.25"/>
<circle cx="255.9" cy="201.1" r="1.58"/>
<circle cx="255.9" cy="201.1" r="1.75"/>
</g>
<!-- layer: Border -->
<g fill="none" stroke="#000" stroke-width=".3">
<path d="M0 -.1v15M20 9.9h390.3v277.1h-390.3zM65 4.8v5.1M115.1 4.8v5.1M165.1 4.8v5.1M215.1 4.8v10.1M265.2 4.8v5.1M315.2 4.8v5.1M365.2 4.8v5.1M15 52.7h5M410.3 52.7h5M15 100.6h5"/>
<path d="M410.3 100.6h5M15 148.4h10M405.3 148.4h10M15 196.3h5M410.3 196.3h5M15 244.2h5M410.3 244.2h5M0 282v15h15M65 287v5M115.1 287v5M165.1 287v5M215.1 282v10"/>
<path d="M265.2 287v5M315.2 287v5M365.2 287v5M405.3 297h14.9"/>
</g>
<!-- layer: TitleBlock -->
<path d="M230.2 240h180.1v47h-180.1zM230.2 250h180.1M254.2 240v10M288.2 240v47M349.2 240v47M288.2 260h122.1M349.2 277h61.1M359.2 277v10M395.3 277v10" fill="none" stroke="#000" stroke-width=".35"/>
<!-- layer: BOM -->
<g fill="none" stroke="#000" stroke-width=".3">
<path d="M230.2 9.9h180.1v155.3h-180.1zM230.2 17.5h180.1M245.2 17.5v147.7M260.2 17.5v147.7M305.2 17.5v147.7M365.2 17.5v147.7M45.2 30.8l6.4 6.4M114.7 28.2l-3.1 3.5M129.6 32.5l-21.5 20.6M230.2 25.2h180.1M230.2 37.7h180.1M132.5 46.4l-14.9 7.8"/>
<path d="M230.2 45.3h180.1M230.2 57.8h180.1M79.7 77.2l-33 9.2M135.9 60.8l-19.2 12.5M155.4 68l-16.4 9.2M230.2 65.5h180.1M230.2 73.1h180.1M113.6 94.2l-30.2 11.3M114.7 90.2l-47.4 6.9M140.9 95.6h16.3M158.6 80.7l-31.3 5.5M230.2 80.8h180.1"/>
<path d="M230.2 88.5h180.1M230.2 96.2h180.1M104.8 118.3l-1.4 8.1M110.2 117.5l6.2 11.5M141.2 101.8l18.6 8.8M230.2 103.8h180.1M230.2 111.5h180.1M230.2 119.2h180.1M230.2 126.8h180.1M230.2 134.5h180.1M230.2 142.2h180.1M230.2 149.9h180.1"/>
<path d="M230.2 157.5h180.1M78 160l37.4 50.5M100.4 167.4l10.1 12.5M118.9 171.6v5.4M139.8 186.6v13.2M154.2 190l-7.2 9M248.6 187.7l-6.5 5.4M128.2 219.1l22.8 19.7M162.6 214.9l-23.5 4.1M239.7 217.7v4.2M242.9 205.7l11.1 5.9M125 222.9l13.3 22.1"/>
<path d="M138.6 222.5l24.1 5.1M89.2 248.1l14.5 15.2"/>
<circle cx="40.8" cy="26.3" r="6.3"/>
<circle cx="118.9" cy="23.6" r="6.3"/>
<circle cx="134.1" cy="28.2" r="6.3"/>
<circle cx="138" cy="43.5" r="6.3"/>
<circle cx="141.1" cy="57.4" r="6.3"/>
<circle cx="160.9" cy="64.9" r="6.3"/>
<circle cx="164.8" cy="79.6" r="6.3"/>
<circle cx="40.7" cy="88.1" r="6.3"/>
<circle cx="61.1" cy="98" r="6.3"/>
<circle cx="163.5" cy="95.6" r="6.3"/>
<circle cx="77.5" cy="107.7" r="6.3"/>
<circle cx="165.4" cy="113.2" r="6.3"/>
<circle cx="102.3" cy="132.6" r="6.3"/>
<circle cx="119.4" cy="134.5" r="6.3"/>
<circle cx="74.3" cy="155" r="6.3"/>
<circle cx="96.5" cy="162.6" r="6.3"/>
<circle cx="118.9" cy="165.3" r="6.3"/>
<circle cx="139.8" cy="180.4" r="6.3"/>
<circle cx="158.2" cy="185.1" r="6.3"/>
<circle cx="253.4" cy="183.7" r="6.3"/>
<circle cx="168.7" cy="213.8" r="6.3"/>
<circle cx="259.5" cy="214.6" r="6.3"/>
<circle cx="168.9" cy="228.9" r="6.3"/>
<circle cx="239.7" cy="228.2" r="6.3"/>
<circle cx="141.6" cy="250.3" r="6.3"/>
<circle cx="155.7" cy="242.9" r="6.3"/>
<circle cx="108" cy="267.8" r="6.3"/>
</g>
<g fill="#000" stroke="#000" stroke-width=".3">
<path d="M51.2 37.6l.9-.8 2 2.9zM111.2 31.3l.9 .7-2.8 2.3zM107.7 52.7l.8 .9-2.9 2zM114.4 55.9l2.9-2.2 .5 1zM79.6 76.7l3.5-.4-3.2 1.5zM113.7 75.2l2.7-2.4 .6 .9zM135.9 78.9l2.8-2.2 .6 1zM113.4 93.7l3.4-.7-3 1.8zM114.6 89.6l3.5 .1-3.3 1zM123.8 86.8l3.4-1.2 .2 1.1zM137.4 95.6l3.5-.6v1.2zM105.4 114.8v3.6l-1.2-.2z"/>
<path d="M108.5 114.4l2.2 2.8-1 .6zM138 100.4l3.4 .9-.5 1.1zM110 180.2l.9-.7 1.8 3.1zM118.3 177h1.1l-.5 3.5zM139.2 199.8h1.2l-.6 3.5zM146.5 198.6l1 .8-2.7 2.3zM241.7 192.7l.7 .9-3 1.7zM115 210.8l.9-.7 1.6 3.2zM125.5 216.8l3.1 1.8-.8 .9zM135.6 219.6l3.4-1.2 .2 1.2zM239.7 214.2l.6 3.5h-1.1zM239.9 204l3.3 1.2-.5 1z"/>
<path d="M123.1 219.9l2.4 2.7-1 .6zM135.1 221.8l3.6 .2-.3 1.1zM86.8 245.6l2.8 2.1-.8 .8z"/>
</g>
<g font-size="7">
<text x="38.8" y="28.8">3</text>
<text x="117" y="26.1">2</text>
<text x="132.3" y="30.7">4</text>
<text x="136.3" y="46">1</text>
<text x="139.2" y="59.9">5</text>
<text x="159" y="67.4">2</text>
<text x="162.9" y="82.1">2</text>
<text x="38.8" y="90.6">6</text>
<text x="57" y="100.5">13</text>
<text x="159.4" y="98.1">12</text>
<text x="73.4" y="110.3">15</text>
<text x="161.8" y="115.7">11</text>
<text x="98.2" y="135.1">17</text>
<text x="117.4" y="137.1">7</text>
<text x="70.2" y="157.5">10</text>
<text x="94.5" y="165.1">7</text>
<text x="114.8" y="167.8">17</text>
<text x="137.8" y="182.9">7</text>
<text x="154" y="187.6">17</text>
<text x="249.3" y="186.2">10</text>
<text x="164.6" y="216.3">14</text>
<text x="257.5" y="217.1">7</text>
<text x="164.8" y="231.4">13</text>
<text x="237.8" y="230.7">9</text>
<text x="153.8" y="245.4">8</text>
<text x="139.7" y="252.8">6</text>
<text x="106.1" y="270.3">9</text>
<text x="289.2" y="270.5">Worm Gear Buddy</text>
<text x="355.3" y="272.9">VK-XY-AP-xxxx</text>
</g>
<g font-size="4.9">
<text x="309.8" y="15.4">Parts List</text>
<text x="232.8" y="23.1">Item</text>
<text x="248.8" y="22.6">Qty</text>
<text x="268.6" y="23.1">Part Number</text>
<text x="323" y="22.6">Description</text>
<text x="379" y="23.1">Material</text>
<text x="236.5" y="30.2">1</text>
<text x="251.5" y="30.2">1</text>
<text x="261.4" y="30.3">GT2 Motor Pulley</text>
<text x="366.7" y="30.2">Aluminum</text>
<text x="261.5" y="36.1">20T</text>
<text x="236.4" y="42.7">2</text>
<text x="251.5" y="42.7">1</text>
<text x="261.7" y="42.7">VK-PRO4-AZ-xxx</text>
<text x="306.6" y="42.7">Worm Gear drive bracket</text>
<text x="366.4" y="42.7">PLA or PETG</text>
<text x="236.3" y="50.4">3</text>
<text x="251.5" y="50.4">1</text>
<text x="261.3" y="50.4">Nema 17 Stepper</text>
<text x="366.5" y="50.4">Steel</text>
<text x="261.3" y="56.2">Motor</text>
<text x="236.4" y="62.8">4</text>
<text x="251.5" y="62.8">1</text>
<text x="261.4" y="62.9">Gear A</text>
<text x="366.4" y="62.8">Brass</text>
<text x="236.3" y="70.5">5</text>
<text x="251.5" y="70.5">1</text>
<text x="261.4" y="70.5">Gear B</text>
<text x="366.5" y="70.5">Stainless Steel</text>
<text x="236.3" y="78.2">6</text>
<text x="251.4" y="78.2">2</text>
<text x="261.3" y="78.2">Bearing 5-16-5</text>
<text x="366.5" y="78.2">Stainless Steel</text>
<text x="236.3" y="85.8">7</text>
<text x="251.4" y="85.8">4</text>
<text x="261.3" y="85.9">M5 WASHER</text>
<text x="366.5" y="85.9">Stainless Steel</text>
<text x="236.3" y="93.5">8</text>
<text x="251.5" y="93.5">1</text>
<text x="261.3" y="93.6">M5 LOCK NUT</text>
<text x="366.5" y="93.5">Stainless Steel</text>
<text x="236.3" y="101.2">9</text>
<text x="251.5" y="101.2">1</text>
<text x="261.6" y="101.2">Worm Spacer</text>
<text x="366.5" y="101.2">Steel</text>
<text x="234.8" y="108.8">10</text>
<text x="251.4" y="108.8">2</text>
<text x="261.3" y="108.9">M5 8OD WASHER</text>
<text x="366.5" y="108.9">Copper</text>
<text x="235.1" y="116.5">11</text>
<text x="251.5" y="116.5">1</text>
<text x="261.3" y="116.6">M4 WASHER</text>
<text x="366.5" y="116.6">Stainless Steel</text>
<text x="234.8" y="124.2">12</text>
<text x="251.5" y="124.2">1</text>
<text x="261.3" y="124.2">M4x16</text>
<text x="366.5" y="124.2">Stainless Steel</text>
<text x="234.8" y="131.9">13</text>
<text x="251.4" y="131.9">2</text>
<text x="261.3" y="131.9">M3 WASHER</text>
<text x="366.5" y="131.9">Stainless Steel</text>
<text x="234.8" y="139.5">14</text>
<text x="251.5" y="139.5">1</text>
<text x="261.3" y="139.5">M3X25</text>
<text x="366.5" y="139.6">Stainless Steel</text>
<text x="234.8" y="147.2">15</text>
<text x="251.5" y="147.2">1</text>
<text x="261.3" y="147.2">M3 Lock Nut</text>
<text x="366.5" y="147.3">Stainless Steel</text>
<text x="234.8" y="154.9">16</text>
<text x="251.4" y="154.9">4</text>
<text x="261.3" y="154.9">M3x8</text>
<text x="366.5" y="154.9">Stainless Steel</text>
<text x="234.8" y="162.5">17</text>
<text x="251.3" y="162.5">3</text>
<text x="261.3" y="162.5">M5x10</text>
<text x="366.5" y="162.6">Stainless Steel</text>
<text x="231.2" y="248.5">R&amp;D</text>
<text x="289.2" y="248.5">Roy Berntsen</text>
<text x="325.7" y="248.5">23-Mar-18</text>
<text x="350.2" y="248.5">RB</text>
<text x="391.3" y="248.5">2018-03</text>
<text x="289.2" y="258.5">Drawing Partlist</text>
<text x="350.2" y="258.5">WIP</text>
<text x="352.9" y="285.7">0</text>
<text x="360.2" y="285.5">2018-03-23</text>
<text x="399.4" y="285.7">1/1</text>
</g>
<g font-size="3.5">
<text x="39" y="8.6">1</text>
<text x="88.9" y="8.6">2</text>
<text x="138.9" y="8.6">3</text>
<text x="188.9" y="8.6">4</text>
<text x="239" y="8.6">5</text>
<text x="288.9" y="8.6">6</text>
<text x="339" y="8.6">7</text>
<text x="389.1" y="8.6">8</text>
<text x="16.4" y="30">A</text>
<text x="411.7" y="30">A</text>
<text x="16.2" y="77.9">B</text>
<text x="411.5" y="77.9">B</text>
<text x="16.3" y="125.8">C</text>
<text x="411.5" y="125.8">C</text>
<text x="16.2" y="173.6">D</text>
<text x="411.5" y="173.6">D</text>
<text x="16.3" y="221.5">E</text>
<text x="411.5" y="221.5">E</text>
<text x="16.3" y="269.4">F</text>
<text x="411.5" y="269.4">F</text>
<text x="39" y="290.8">1</text>
<text x="88.9" y="290.8">2</text>
<text x="138.9" y="290.8">3</text>
<text x="188.9" y="290.8">4</text>
<text x="239" y="290.8">5</text>
<text x="288.9" y="290.8">6</text>
<text x="339" y="290.8">7</text>
<text x="389.1" y="290.8">8</text>
</g>
<g font-size="2.5">
<text x="231.2" y="242.8">Dept.</text>
<text x="255.2" y="242.8">Technical reference</text>
<text x="289.2" y="242.8">Created by</text>
<text x="350.2" y="242.8">Approved by</text>
<text x="289.2" y="252.8">Document type</text>
<text x="350.2" y="252.8">Document status</text>
<text x="289.2" y="262.8">Title</text>
<text x="350.2" y="262.8">DWG No.</text>
<text x="350.2" y="279.8">Rev.</text>
<text x="360.2" y="279.8">Date of issue</text>
<text x="396.3" y="279.8">Sheet</text>
</g>
</svg>
